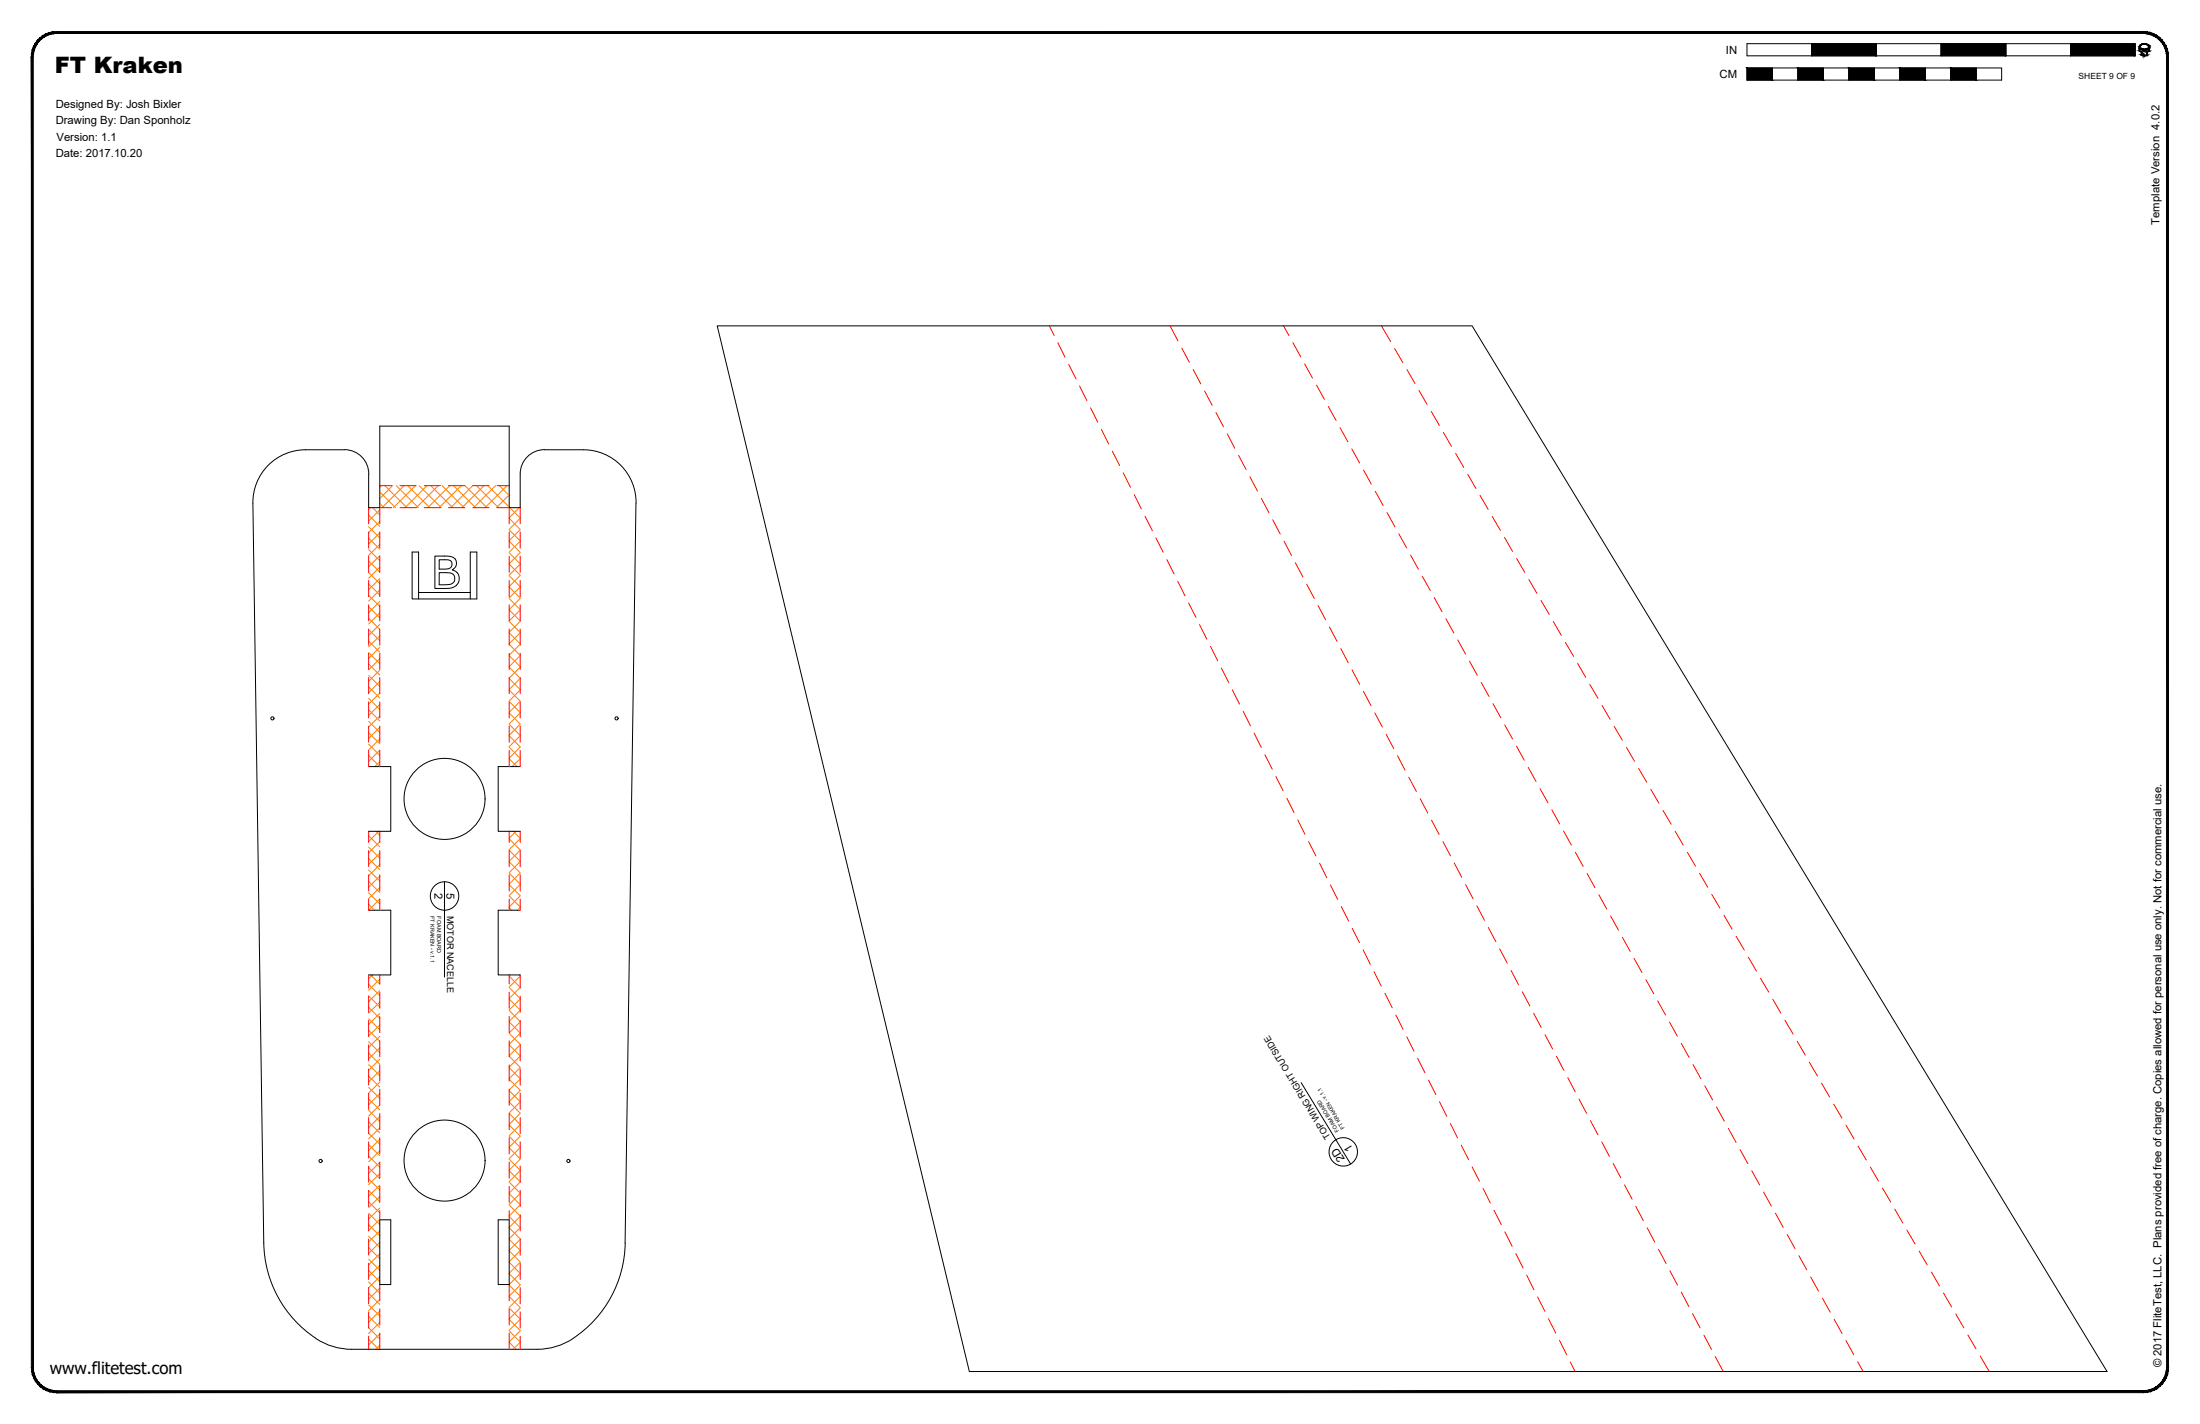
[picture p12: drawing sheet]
<svg xmlns="http://www.w3.org/2000/svg" width="864mm" height="559mm" viewBox="0 0 864 559" stroke-linecap="round" stroke-linejoin="round" font-family="sans-serif">
<!-- layer: 02 SCORE -->
<g fill="none" stroke="#f00" stroke-width=".39">
<path d="M411.9 127.9l1.9 3.7M415.2 134.5l2.9 5.7M459.3 127.9l3.1 5.9M463.9 136.6l3 5.6M503.9 127.9l2.1 3.8M507.5 134.5l3.1 5.5M542.3 127.9l3.6 6.1M547.5 136.8l3.1 5.5M419.5 143l2.9 5.7M423.8 151.5l2.9 5.7M468.4 145l3 5.6M472.8 153.4l3 5.6"/>
<path d="M512.1 142.8l3.1 5.6M516.8 151.1l3.1 5.6M521.4 159.5l3.1 5.5M552.3 145l3.1 5.5M557 153.2l3.2 5.5M428.1 160l2.8 5.7M432.4 168.5l2.8 5.7M436.6 177l2.9 5.7M477.3 161.9l3 5.6M481.8 170.3l2.9 5.6M486.2 178.7l3 5.6M526 167.8l3.1 5.6"/>
<path d="M530.6 176.1l3.1 5.6M561.8 161.5l3.2 5.5M566.6 169.7l3.2 5.5M571.4 177.9l3.2 5.5M144.7 199.2v6.4M149.1 190.6h4.7M153.8 199.2h-4.7v6.4M157 190.6h6.4M157 199.2h6.4M166.5 190.6h6.4M166.5 199.2h6.4M176.1 190.6h6.3"/>
<path d="M176.1 199.2h6.3M185.6 190.6h6.3M185.6 199.2h6.3M195.1 190.6h4.8M195.1 199.2h4.8v6.4M204.2 199.2v6.4M440.9 185.5l2.9 5.7M445.2 194.1l2.8 5.6M490.7 187.1l2.9 5.6M495.1 195.5l3 5.7M535.3 184.5l3 5.5M539.9 192.8l3 5.6"/>
<path d="M576.2 186.2l3.2 5.5M581 194.4l3.2 5.5M144.7 208.7v6.4M144.7 218.3v6.3M149.1 208.7v6.4M149.1 218.3v6.3M199.9 208.7v6.4M199.9 218.3v6.3M204.2 208.7v6.4M204.2 218.3v6.3M449.5 202.6l2.9 5.6M453.7 211.1l2.9 5.6"/>
<path d="M458.1 219.6l2.8 5.7M499.6 203.9l3 5.7M504 212.4l3 5.6M544.5 201.2l3.1 5.5M549.1 209.5l3.1 5.5M553.7 217.8l3.1 5.6M585.8 202.6l3.2 5.5M590.6 210.9l3.1 5.5M595.3 219.2l3.3 5.4M144.7 227.8v6.3M144.7 237.3v6.4M149.1 227.8v6.3"/>
<path d="M149.1 237.3v6.4M199.9 227.8v6.3M199.9 237.3v6.4M204.2 227.8v6.3M204.2 237.3v6.4M462.3 228.1l2.9 5.7M466.6 236.6l2.9 5.7M508.5 220.8l2.9 5.6M512.9 229.2l3 5.6M517.4 237.6l3 5.6M558.3 226.2l3.1 5.5M563 234.5l3.1 5.5"/>
<path d="M600.1 227.4l3.2 5.5M604.9 235.6l3.2 5.5M144.7 246.8v6.4M144.7 256.4v6.3M149.1 246.8v6.4M149.1 256.4v6.3M199.9 246.8v6.4M199.9 256.4v6.3M204.2 246.8v6.4M204.2 256.4v6.3M470.9 245.1l2.8 5.7M475.2 253.6l2.8 5.7"/>
<path d="M521.9 246.1l2.9 5.6M526.3 254.5l3 5.6M567.6 242.8l3.1 5.6M572.2 251.1l3.1 5.6M576.8 259.4l3.1 5.6M609.7 243.9l3.2 5.4M614.5 252.1l3.2 5.5M144.7 265.9v6.3M144.7 275.4v6.4M149.1 265.9v6.3M149.1 275.4v6.4M199.9 265.9v6.3"/>
<path d="M199.9 275.4v6.4M204.2 265.9v6.3M204.2 275.4v6.4M479.4 262.1l2.9 5.7M483.7 270.7l2.9 5.6M488 279.1l2.9 5.7M530.7 262.9l3 5.6M535.2 271.3l3 5.6M539.7 279.7l2.9 5.6M581.4 267.8l3.1 5.5M586.1 276.1l3 5.6M619.3 260.3l3.2 5.5"/>
<path d="M624.1 268.6l3.2 5.4M628.9 276.8l3.1 5.5M144.7 284.9v6.4M144.7 294.5v6.3M149.1 284.9v6.4M149.1 294.5v6.3M199.9 284.9v6.4M199.9 294.5v6.3M204.2 284.9v6.4M204.2 294.5v6.3M492.3 287.7l2.8 5.6M496.6 296.2l2.8 5.7"/>
<path d="M544.1 288.2l3 5.6M548.6 296.6l2.9 5.6M590.7 284.5l3 5.5M595.3 292.8l3.1 5.5M633.6 285l3.3 5.5M638.4 293.3l3.2 5.4M500.8 304.7l2.9 5.6M505.1 313.2l2.9 5.7M553 305l3 5.6M557.5 313.4l3 5.6M599.9 301.1l3.1 5.6M604.5 309.5l3.1 5.5"/>
<path d="M609.2 317.8l3.1 5.5M643.2 301.5l3.2 5.5M648 309.8l3.2 5.4M652.8 318l3.2 5.4M144.7 326.2v4.4M144.7 333.8v6.3M149.1 326.2v4.4M149.1 333.8v6.3M199.9 326.2v4.4M199.9 333.8v6.3M204.2 326.2v4.4M204.2 333.8v6.3"/>
<path d="M509.4 321.7l2.8 5.7M513.7 330.2l2.9 5.7M518 338.7l2.8 5.7M561.9 321.9l3 5.6M566.4 330.2l3 5.6M570.9 338.7l2.9 5.6M613.8 326.1l3.1 5.6M618.4 334.5l3.1 5.5M657.6 326.2l3.2 5.5M662.4 334.5l3.2 5.4M144.7 343.3v6.3M144.7 352.8v4.4"/>
<path d="M149.1 343.3v6.3M149.1 352.8v4.4M199.9 343.3v6.3M199.9 352.8v4.4M204.2 343.3v6.3M204.2 352.8v4.4M522.3 347.3l2.8 5.6M526.5 355.7l2.9 5.7M575.3 347.1l3 5.6M579.8 355.5l2.9 5.6M623 342.8l3.1 5.5M627.6 351.1l3.1 5.6"/>
<path d="M632.2 359.5l3.1 5.5M667.2 342.7l3.1 5.5M671.9 350.9l3.3 5.5M676.7 359.2l3.2 5.4M530.8 364.3l2.9 5.6M535.1 372.8l2.8 5.7M584.2 363.9l3 5.6M588.7 372.4l3 5.6M636.9 367.8l3 5.6M641.5 376.1l3 5.5M681.5 367.4l3.2 5.5M686.3 375.6l3.2 5.5"/>
<path d="M144.7 382.6v5.1M144.7 390.9v6.4M149.1 382.6v3.6M149.1 389.3v6.4M149.1 398.9v6.3M199.9 382.6v3.6M199.9 389.3v6.4M199.9 398.9v6.3M204.2 382.6v5.1M204.2 390.9v6.4M539.4 381.3l2.8 5.6M543.6 389.8l2.9 5.7"/>
<path d="M548 398.3l2.8 5.7M593.2 380.8l2.9 5.6M597.6 389.2l2.9 5.6M602 397.6l3 5.6M646.1 384.4l3.1 5.6M650.7 392.8l3.1 5.5M691.1 383.9l3.2 5.4M695.9 392.1l3.2 5.5M144.7 400.4v6.4M144.7 410v6.3M144.7 419.5v6.3M149.1 408.4v6.3"/>
<path d="M149.1 417.9v6.4M199.9 408.4v6.3M199.9 417.9v6.4M204.2 400.4v6.4M204.2 410v6.3M204.2 419.5v6.3M552.2 406.8l2.8 5.7M556.5 415.3l2.9 5.7M606.5 406l3 5.7M611 414.5l2.9 5.6M655.4 401.1l3 5.5M660 409.4l3.1 5.6"/>
<path d="M664.6 417.8l3.1 5.5M700.7 400.3l3.2 5.5M705.5 408.6l3.1 5.4M710.2 416.8l3.3 5.5M144.7 429v6.4M144.7 438.5v6.4M149.1 427.4v6.4M149.1 437v6.3M199.9 427.4v6.4M199.9 437v6.3M204.2 429v6.4M204.2 438.5v6.4"/>
<path d="M560.8 423.9l2.8 5.6M565.1 432.3l2.8 5.7M615.4 422.9l3 5.6M619.8 431.3l3 5.6M624.3 439.7l3 5.6M669.2 426.1l3.1 5.5M673.8 434.4l3.1 5.6M715 425l3.2 5.5M719.8 433.3l3.2 5.4M144.7 448.1v6.3M144.7 457.6v6.3M149.1 446.5v6.3"/>
<path d="M149.1 456v6.4M199.9 446.5v6.3M199.9 456v6.4M204.2 448.1v6.3M204.2 457.6v6.3M569.3 440.9l2.9 5.6M573.6 449.4l2.9 5.7M577.9 457.9l2.8 5.6M628.8 448.1l2.9 5.7M633.2 456.6l3 5.6M678.4 442.8l3.1 5.5M683 451.1l3.1 5.6"/>
<path d="M687.7 459.4l3 5.6M724.6 441.5l3.2 5.5M729.4 449.8l3.2 5.4M734.2 458l3.2 5.4M144.7 467.1v6.4M144.7 476.6v6.4M149.1 465.5v6.4M149.1 475.1v3.6M199.9 465.5v6.4M199.9 475.1v3.6M204.2 467.1v6.4M204.2 476.6v6.4"/>
<path d="M582.2 466.4l2.8 5.7M586.5 474.9l2.8 5.7M637.7 465l3 5.6M642.1 473.4l3 5.6M692.3 467.8l3 5.5M696.9 476.1l3.1 5.6M739 466.2l3.2 5.5M743.8 474.5l3.1 5.4M144.7 486.2v6.4M144.7 495.7v6.4M204.2 486.2v6.4M204.2 495.7v6.4"/>
<path d="M590.7 483.4l2.9 5.7M595 491.9l2.9 5.7M646.6 481.8l3 5.6M651 490.2l3 5.6M655.5 498.7l3 5.6M701.6 484.4l3 5.6M706.2 492.8l3 5.5M748.5 482.7l3.3 5.5M753.3 490.9l3.2 5.5M758.2 499.2l3.1 5.4M144.7 505.3v6.3M144.7 514.8v6.3"/>
<path d="M149.1 504.1v6.3M149.1 513.6v6.4M199.9 504.1v6.3M199.9 513.6v6.4M204.2 505.3v6.3M204.2 514.8v6.3M599.3 500.4l2.8 5.7M603.6 508.9l2.8 5.7M607.8 517.5l2.9 5.6M660 507.1l3 5.6M664.4 515.5l3 5.6M710.8 501.1l3.1 5.6"/>
<path d="M715.4 509.4l3.1 5.5M720 517.7l3.1 5.6M762.9 507.4l3.2 5.5M767.7 515.6l3.2 5.5M144.7 524.3v5.2M149.1 523.1v6.4M199.9 523.1v6.4M204.2 524.3v5.2M612.2 526l2.8 5.6M616.4 534.5l1.9 3.7M668.9 523.9l2.9 5.6M673.3 532.4l3.1 5.8"/>
<path d="M724.6 526.1l3.1 5.5M729.2 534.4l2.2 3.8M772.5 523.9l3.2 5.4M777.3 532.1l3.6 6.1"/>
</g>
<!-- layer: 01 CUT -->
<g fill="none" stroke="#000" stroke-width=".39">
<path d="M281.5 127.9h296.4l249.2 410.3h-446.6zM144.7 186v13.2h4.4v-32h50.8v32h4.3v-13.2M144.8 186a9.5 9.5 0 0 0-9.6-9.5h-15.3a20.7 20.7 0 0 0-20.6 21l4.2 290.3M204.2 186a9.5 9.5 0 0 1 9.5-9.5h15.3a20.7 20.7 0 0 1 20.7 21l-4.3 290.3M144.7 300.8h8.7v25.4h-8.7M204.2 300.8h-8.6v25.4h8.6M144.7 357.2h8.7v25.4h-8.7M204.2 357.2h-8.6v25.4h8.6M149.1 478.7h4.3v25.4h-4.3zM195.6 478.7h4.3v25.4h-4.3zM103.5 487.8a45.1 45.1 0 0 0 24.9 39.8 25.4 25.4 0 0 0 9.6 1.9M245.4 487.8a45.1 45.1 0 0 1-24.8 39.8 25.4 25.4 0 0 1-9.7 1.9h-72.9"/>
<circle cx="106.9" cy="281.9" r=".62"/>
<circle cx="242" cy="281.9" r=".62"/>
<circle cx="174.5" cy="313.5" r="15.9"/>
<circle cx="125.8" cy="455.6" r=".62"/>
<circle cx="174.5" cy="455.4" r="15.9"/>
<circle cx="223.1" cy="455.6" r=".62"/>
</g>
<!-- layer: 23 NOTES -->
<g fill="none" stroke="#000" stroke-width=".39">
<path d="M170.7 218.2h3.7a4.1 4.1 0 0 1 4.7 2.2 3 3 0 0 1-1.6 3.3 3.7 3.7 0 0 1 2.7 4.2 3.7 3.7 0 0 1-4.1 3h-5.4zM172.4 219.7h2.3a1.92 1.92 0 0 1 2.2 .4 1.92 1.92 0 0 1 .3 2.2l-1.1 .9-3.7 .1zM164.3 235v-18.4h-2.5v18.4h25.4v-18.4h-2.6v18.4M164.3 232.5h20.3M172.4 224.7h2.7a2.58 2.58 0 0 1 3.4 2.7 2.87 2.87 0 0 1-3.6 2.1h-2.5zM174.5 346.1v37.3M510.8 424.9l19.4 31.9"/>
<circle cx="174.5" cy="351.6" r="5.6"/>
<circle cx="527.3" cy="452" r="5.6"/>
</g>
<!-- layer: 06 CAVITY -->
<g fill="none" stroke="#ff7f00" stroke-width=".39">
<path d="M145.5 199.2l-.8 .8M146.3 199.2l2.8 2.8M149.1 197.5l1.7 1.7M149.1 193.1l6.1 6.1M149.6 190.6l-.5 .5M151.1 190.6l8.6 8.6M154.1 190.6l-5 5M155.6 190.6l8.6 8.6M158.6 190.6l-8.6 8.6M160 190.6l8.7 8.6M163.1 190.6l-8.7 8.6M164.6 190.6l8.6 8.6"/>
<path d="M167.6 190.6l-8.6 8.6M169.1 190.6l8.6 8.6M172.1 190.6l-8.7 8.6M173.5 190.6l8.7 8.6M176.6 190.6l-8.7 8.6M178.1 190.6l8.6 8.6M181 190.6l-8.6 8.6M182.5 190.6l8.7 8.6M185.5 190.6l-8.6 8.6M187 190.6l8.7 8.6M190 190.6l-8.6 8.6M191.5 190.6l8.4 8.4"/>
<path d="M194.5 190.6l-8.6 8.6M196 190.6l3.9 3.9M199 190.6l-8.6 8.6M199.9 194.2l-5 5M199.9 198.7l-.6 .5M200.1 199.2l4.1 4.1M203.9 199.2l-4 4M144.7 215.7l4.4 4.3M144.7 211.2l4.4 4.3M144.7 206.7l4.4 4.3M144.7 202.2l4.4 4.3M149.1 200.1l-4.4 4.3"/>
<path d="M149.1 204.6l-4.4 4.3M149.1 209.1l-4.4 4.3M149.1 213.6l-4.4 4.3M149.1 218.1l-4.4 4.3M199.9 216.9l4.3 4.3M199.9 212.4l4.3 4.3M199.9 208l4.3 4.3M199.9 203.4l4.3 4.4M204.2 203.4l-4.3 4.3M204.2 207.9l-4.3 4.3M204.2 212.4l-4.3 4.3M204.2 216.8l-4.3 4.4"/>
<path d="M144.7 238.1l4.4 4.3M144.7 233.6l4.4 4.4M144.7 229.1l4.4 4.4M144.7 224.7l4.4 4.3M144.7 220.2l4.4 4.3M149.1 236l-4.4 4.4M149.1 222.6l-4.4 4.3M149.1 227.1l-4.4 4.3M149.1 231.6l-4.4 4.3M199.9 221.4l4.3 4.3M199.9 239.4l4.3 4.3M199.9 234.9l4.3 4.3"/>
<path d="M199.9 230.4l4.3 4.3M199.9 225.9l4.3 4.3M204.2 221.3l-4.3 4.4M204.2 225.8l-4.3 4.4M204.2 230.3l-4.3 4.3M204.2 234.8l-4.3 4.4M204.2 239.3l-4.3 4.3M144.7 256.1l4.4 4.3M144.7 251.6l4.4 4.3M144.7 247.1l4.4 4.3M144.7 242.6l4.4 4.3M149.1 240.5l-4.4 4.4"/>
<path d="M149.1 245l-4.4 4.4M149.1 249.5l-4.4 4.3M149.1 254l-4.4 4.4M149.1 258.5l-4.4 4.3M199.9 257.3l4.3 4.3M199.9 252.8l4.3 4.4M199.9 248.3l4.3 4.3M199.9 243.9l4.3 4.3M204.2 243.8l-4.3 4.3M204.2 248.3l-4.3 4.3M204.2 252.8l-4.3 4.3M204.2 257.3l-4.3 4.3"/>
<path d="M144.7 278.5l4.4 4.4M144.7 274l4.4 4.4M144.7 269.6l4.4 4.3M144.7 265.1l4.4 4.3M144.7 260.6l4.4 4.3M149.1 263l-4.4 4.3M149.1 267.5l-4.4 4.3M149.1 272l-4.4 4.3M149.1 276.5l-4.4 4.3M199.9 279.8l4.3 4.3M199.9 275.3l4.3 4.3M199.9 270.8l4.3 4.3"/>
<path d="M199.9 266.3l4.3 4.3M199.9 261.8l4.3 4.3M204.2 270.8l-4.3 4.3M204.2 261.8l-4.3 4.3M204.2 266.2l-4.3 4.4M204.2 275.2l-4.3 4.3M204.2 279.7l-4.3 4.4M144.7 296.5l4.4 4.3M144.7 292l4.4 4.4M144.7 287.5l4.4 4.3M144.7 283.1l4.4 4.3M149.1 281l-4.4 4.3"/>
<path d="M149.1 285.4l-4.4 4.4M149.1 290l-4.4 4.3M149.1 294.4l-4.4 4.3M149.1 298.9l-2 1.9M199.9 297.7l3.1 3.1M199.9 293.2l4.3 4.4M199.9 288.8l4.3 4.3M199.9 284.3l4.3 4.3M204.2 284.2l-4.3 4.3M204.2 288.7l-4.3 4.3M204.2 293.2l-4.3 4.3M204.2 297.7l-3.2 3.1"/>
<path d="M144.7 336.9l4.4 4.4M144.7 332.4l4.4 4.3M144.7 328l4.4 4.3M147.5 326.2l1.6 1.6M148.7 326.2l-4 4M149.1 330.3l-4.4 4.4M149.1 334.9l-4.4 4.3M149.1 339.3l-4.4 4.3M199.9 338.2l4.3 4.3M199.9 333.7l4.3 4.3M199.9 329.2l4.3 4.3M201.4 326.2l2.8 2.8"/>
<path d="M202.6 326.2l-2.7 2.8M204.2 329.1l-4.3 4.3M204.2 333.6l-4.3 4.3M204.2 338.1l-4.3 4.3M144.7 354.9l2.3 2.3M144.7 350.4l4.4 4.3M144.7 345.9l4.4 4.3M144.7 341.4l4.4 4.3M149.1 343.8l-4.4 4.4M149.1 348.3l-4.4 4.3M149.1 352.8l-4.4 4.3M199.9 356.1l1 1.1"/>
<path d="M199.9 351.6l4.3 4.3M199.9 347.2l4.3 4.3M199.9 342.6l4.3 4.4M204.2 342.6l-4.3 4.3M204.2 347.1l-4.3 4.3M204.2 351.6l-4.3 4.3M204.2 356.1l-1.1 1.1M144.7 399.8l4.4 4.3M144.7 395.3l4.4 4.3M144.7 390.8l4.4 4.3M144.7 386.3l4.4 4.3M145.5 382.6l3.6 3.6"/>
<path d="M146.3 382.6l-1.6 1.5M149.1 384.3l-4.4 4.3M149.1 388.7l-4.4 4.3M149.1 393.2l-4.4 4.4M149.1 397.7l-4.4 4.3M199.9 396.5l4.3 4.3M199.9 392.1l4.3 4.3M199.9 387.5l4.3 4.4M199.9 383.1l4.3 4.3M200.1 382.6l-.2 .2M203.9 382.6l.3 .3M204.2 383l-4.3 4.3"/>
<path d="M204.2 387.5l-4.3 4.3M204.2 392l-4.3 4.3M204.2 396.5l-4.3 4.3M144.7 417.8l4.4 4.3M144.7 413.3l4.4 4.3M144.7 408.8l4.4 4.3M144.7 404.3l4.4 4.3M149.1 402.2l-4.4 4.3M149.1 406.7l-4.4 4.3M149.1 411.2l-4.4 4.3M149.1 415.7l-4.4 4.3M199.9 419l4.3 4.3"/>
<path d="M199.9 414.5l4.3 4.3M199.9 410l4.3 4.3M199.9 405.5l4.3 4.3M199.9 401l4.3 4.4M204.2 401l-4.3 4.3M204.2 405.5l-4.3 4.3M204.2 410l-4.3 4.3M204.2 414.4l-4.3 4.3M204.2 418.9l-4.3 4.4M144.7 435.7l4.4 4.3M144.7 431.2l4.4 4.4M144.7 426.7l4.4 4.4"/>
<path d="M144.7 422.3l4.4 4.3M149.1 420.2l-4.4 4.3M149.1 424.7l-4.4 4.3M149.1 429.2l-4.4 4.3M149.1 433.6l-4.4 4.3M149.1 438.1l-4.4 4.4M199.9 437l4.3 4.3M199.9 432.5l4.3 4.3M199.9 428l4.3 4.3M199.9 423.5l4.3 4.3M204.2 423.4l-4.3 4.3M204.2 427.9l-4.3 4.3"/>
<path d="M204.2 432.4l-4.3 4.3M204.2 436.9l-4.3 4.3M144.7 458.2l4.4 4.3M144.7 453.7l4.4 4.3M144.7 449.2l4.4 4.3M144.7 444.7l4.4 4.3M144.7 440.2l4.4 4.3M149.1 442.6l-4.4 4.3M149.1 447.1l-4.4 4.3M149.1 451.6l-4.4 4.3M149.1 456.1l-4.4 4.3M199.9 459.4l4.3 4.3"/>
<path d="M199.9 454.9l4.3 4.3M199.9 450.4l4.3 4.4M199.9 445.9l4.3 4.4M199.9 441.5l4.3 4.3M204.2 441.4l-4.3 4.3M204.2 445.9l-4.3 4.3M204.2 450.4l-4.3 4.3M204.2 454.9l-4.3 4.3M204.2 459.3l-4.3 4.4M144.7 476.1l4.4 4.4M144.7 471.6l4.4 4.3M144.7 467.2l4.4 4.3"/>
<path d="M144.7 462.7l4.4 4.3M149.1 460.6l-4.4 4.3M149.1 465.1l-4.4 4.3M149.1 469.5l-4.4 4.4M149.1 474.1l-4.4 4.3M149.1 478.5l-4.4 4.4M199.9 477.4l4.3 4.3M199.9 472.9l4.3 4.3M199.9 468.4l4.3 4.3M199.9 463.9l4.3 4.3M204.2 472.8l-4.3 4.3M204.2 463.8l-4.3 4.4"/>
<path d="M204.2 468.3l-4.3 4.4M204.2 477.3l-4.3 4.4M144.7 498.6l4.4 4.3M144.7 494.1l4.4 4.3M144.7 489.6l4.4 4.3M144.7 485.1l4.4 4.3M144.7 480.6l4.4 4.3M149.1 483l-4.4 4.4M149.1 487.5l-4.4 4.4M149.1 492l-4.4 4.3M149.1 496.5l-4.4 4.4M199.9 499.8l4.3 4.3"/>
<path d="M199.9 495.3l4.3 4.4M199.9 490.8l4.3 4.3M199.9 486.4l4.3 4.3M199.9 481.9l4.3 4.3M204.2 481.8l-4.3 4.3M204.2 486.3l-4.3 4.3M204.2 490.8l-4.3 4.3M204.2 495.3l-4.3 4.3M204.2 499.8l-4.3 4.3M144.7 516.5l4.4 4.4M144.7 512.1l4.4 4.3M144.7 507.6l4.4 4.3"/>
<path d="M144.7 503.1l4.4 4.3M149.1 501l-4.4 4.3M149.1 505.5l-4.4 4.3M149.1 510l-4.4 4.3M149.1 514.5l-4.4 4.3M149.1 519l-4.4 4.3M199.9 517.8l4.3 4.3M199.9 513.3l4.3 4.3M199.9 508.8l4.3 4.3M199.9 504.3l4.3 4.3M204.2 504.3l-4.3 4.3M204.2 508.7l-4.3 4.4"/>
<path d="M204.2 513.3l-4.3 4.3M204.2 517.7l-4.3 4.3M144.7 525.6l4 3.9M144.7 521l4.4 4.4M149.1 523.5l-4.4 4.3M149.1 527.9l-1.6 1.6M199.9 526.8l2.7 2.7M199.9 522.3l4.3 4.3M204.2 522.2l-4.3 4.4M204.2 526.7l-2.8 2.8"/>
</g>
<!-- layer: 21 FULL-SIZE -->
<path d="M685.8 17.1h25.4v4.8h-25.4zM711.2 17.1h25.4v4.8h-25.4zM736.6 17.1h25.4v4.8h-25.4zM762 17.1h25.4v4.8h-25.4zM787.4 17.1h25.4v4.8h-25.4zM812.8 17.1h25.4v4.8h-25.4zM840.1 18.8l1.3 .4 .2 .3 1.9-.7v.3l-1.7 1.2-1.7-1.2zM843.7 20v-1.3a1.98 1.98 0 0 0-1.9-1.5 1.98 1.98 0 0 0-1.9 1.5l-.1 1.3 .9 .3v1.2l.3-.5v.6l.4 .1 .1-.4 .2 .5v-.3l.1 .3 1-.3v-1.2l1-.3v-1.3a2.07 2.07 0 0 0-2-1.6 2.07 2.07 0 0 0-2 1.6v1.3l.8 .3v1.3l1.2 .3 1.1-.3v-1.3M685.8 26.7h9.9v4.7h10.1v-4.7h9.9v4.7h10.1v-4.7h10v4.7h10v-4.7h10v4.7h9.9v-4.7h10.1v4.7h9.9v-4.7h-9.9v4.7h-10.1v-4.7h-9.9v4.7h-10v-4.7h-10v4.7h-10v-4.7h-10.1v4.7h-9.9v-4.7h-10.1v4.7h-9.9zM841.1 21.7v-.5l.1 .5" fill="none" stroke="#000" stroke-width=".39"/>
<g fill="#000" stroke="#000" stroke-width=".39">
<path d="M840.1 18.8l1.1 .3h-1.1zM840.4 17.6l-.2 .1zM840.7 19.5h2.1l-1 .8zM841.4 17.2h.7zM842.4 19.1l1.1-.3v.3zM843.5 20h.3zM841.4 21.8h.7zM842.5 21.6h.4zM842.8 20.3h.3z"/>
<path d="M20.8 12.5l1.4-.1v.7zM20.8 12.5l.1 .7 1.3-.1zM19.4 12.8l1.4-.3 .1 .7zM19.4 12.8l.2 .7 1.3-.3zM18.1 13.3l1.3-.5 .2 .7zM18.1 13.3l.3 .7 1.2-.5zM16.9 13.9l1.2-.6 .3 .7zM16.9 13.9l.4 .7 1.1-.6zM15.7 14.8l1.2-.9 .4 .7zM15.7 14.8l.5 .6 1.1-.8zM15.7 14.8l.5 .6-1.5 .4zM14.7 15.8l.6 .5 .9-.9zM14.7 15.8l.6 .5-1.4 .6zM13.9 16.9l.6 .4 .8-1zM13.9 16.9l.6 .4-1.3 .9zM13.2 18.2l.7 .3 .6-1.2zM13.2 18.2l.7 .3-1.2 1zM12.7 19.5l.7 .2 .5-1.2zM12.7 19.5l.7 .2-1 1.2zM13.4 19.7l-1 1.2 .7 .1zM12.4 20.9l.7 .1-.8 1.3zM13.1 21l-.8 1.3h.7z"/>
<path d="M711.2 17.1l25.4 4.8v-4.8zM711.2 17.1l25.4 4.8h-25.4z"/>
<path d="M762 17.1l25.4 4.8v-4.8zM762 17.1l25.4 4.8h-25.4z"/>
<path d="M812.8 17.1l25.4 4.8v-4.8zM812.8 17.1l25.4 4.8h-25.4z"/>
<path d="M839.8 18.7v1.3zM839.8 18.7v1.3z"/>
<path d="M839.8 20h.2zM839.8 20h.2z"/>
<path d="M839.8 18.4v.3zM839.8 18.4v.3z"/>
<path d="M839.9 18.2v.2zM839.9 18.2l-.1 .2z"/>
<path d="M840.7 17.4h.2zM840.5 17.5l.2-.1z"/>
<path d="M840.1 19.1l1.3 .1zM840.1 19.1l1.3 .1z"/>
<path d="M840.9 17.3h.4zM840.7 17.4l.2-.1zM840.7 17.4h.2zM840.7 17.4h.2z"/>
<path d="M22.2 13.1h819.2v-.7zM22.2 12.4h819.2l-819.2 .7z"/>
<path d="M840.2 19.2l1.2 .1zM840.2 19.2l1.2 .1z"/>
<path d="M840.4 19.3l1.2 .2zM840.4 19.3l1.2 .2z"/>
<path d="M841 17.2h.5zM840.9 17.3h.4z"/>
<path d="M841.1 17.2h.5zM841 17.2h.5z"/>
<path d="M841.4 17.2h1.1zM841.1 17.2h1.4z"/>
<path d="M842 17.2h.5zM842 17.2h.5z"/>
<path d="M842 17.2l.6 .1zM842 17.2l.6 .1z"/>
<path d="M842.3 17.3l.5 .1zM842.3 17.3l.5 .1z"/>
<path d="M842.6 17.4h.3zM842.6 17.4h.3z"/>
<path d="M842.6 17.4l.5 .1zM842.6 17.4l.5 .1z"/>
<path d="M842.9 17.5l.3 .1zM842.9 17.5l.3 .1z"/>
<path d="M842.1 19.3l.7 .2 .3-.2zM842.1 19.3l.7 .2h-.8z"/>
<path d="M843 17.6l.3 .1zM843 17.6l.3 .1z"/>
<path d="M843.2 17.7l.2 .1zM843.2 17.7l.2 .1z"/>
<path d="M842.1 19.2h1.3zM842.1 19.2l1 .1z"/>
<path d="M843.3 17.8l.2 .1zM843.3 17.8l.2 .1z"/>
<path d="M842.4 19.1h1.1zM842.1 19.2h1.3z"/>
<path d="M843.4 17.9l.2 .2zM843.4 17.9l.2 .2z"/>
<path d="M843.6 18.2l.1 .2zM843.6 18.2l.1 .2z"/>
<path d="M843.7 18.4l.1 .3zM843.7 18.4l.1 .3z"/>
<path d="M843.7 18.7l.1 1.3zM843.7 18.7l.1 1.3z"/>
<path d="M12.3 22.3l.7 514.3v-514.3zM12.3 22.3l.7 514.3h-.7z"/>
<path d="M685.8 26.7l9.9 4.7v-4.7zM685.8 26.7l9.9 4.7h-9.9z"/>
<path d="M705.8 26.7l9.9 4.7v-4.7zM705.8 26.7l9.9 4.7h-9.9z"/>
<path d="M725.8 26.7l10 4.7v-4.7zM725.8 26.7l10 4.7h-10z"/>
<path d="M745.8 26.7l10 4.7v-4.7zM745.8 26.7l10 4.7h-10z"/>
<path d="M765.7 26.7l10.1 4.7v-4.7zM765.7 26.7l10.1 4.7h-10.1z"/>
<path d="M839.8 20l.9 .3zM839.8 20l.9 .3z"/>
<path d="M840.4 20.3h.3zM840.4 20.3h.3z"/>
<path d="M840.6 20.3l.1 1.2zM840.6 20.3l.1 1.2z"/>
<path d="M840.6 21.5l.2 .1zM840.6 21.5l.2 .1z"/>
<path d="M840.8 21l.2 .5zM840.8 21l.2 .5z"/>
<path d="M840.6 21.6h.4zM840.6 21.6h.4zM840.6 21.6h.4zM840.6 21.6h.4z"/>
<path d="M840.6 21.6h.4zM840.6 21.6h.4z"/>
<path d="M840.6 21.6l.5 .1zM840.6 21.6l.5 .1z"/>
<path d="M841.1 21.2l.1 .4zM841.1 21.2l.1 .4z"/>
<path d="M840.7 21.7h.5zM840.7 21.7h.5z"/>
<path d="M840.9 21.7h.5zM840.9 21.7h.5z"/>
<path d="M841.4 21.3l.1 .4zM841.4 21.3l.1 .4z"/>
<path d="M841 21.7l.5 .1zM841 21.7l.5 .1z"/>
<path d="M841.1 21.8h.6zM841.1 21.8h.6z"/>
<path d="M841.7 21.5l.1 .3zM841.7 21.5l.1 .3z"/>
<path d="M841.3 21.8h.5zM841.3 21.8h.5z"/>
<path d="M841.9 21.8h.3zM841.8 21.8h.3z"/>
<path d="M842.8 20.3l.1 1.2zM842.8 20.3l.1 1.2z"/>
<path d="M842.2 21.8l.7-.2zM841.9 21.8l.6-.2z"/>
<path d="M843.1 20.3l.7-.3zM842.8 20.3l.7-.3z"/>
<path d="M851.1 20.9l.1 1.4h-.7zM850.4 21l.1 1.3 .6-1.4zM850.8 19.5l.3 1.4-.7 .1zM850.1 19.7l.3 1.3 .4-1.5zM850.3 18.2l.5 1.3-.7 .2zM849.6 18.5l.5 1.2 .2-1.5zM849.6 16.9l.7 1.3-.7 .3zM849 17.3l.6 1.2v-1.6zM848.8 15.8l.8 1.1-.6 .4zM848.3 16.3l.7 1-.2-1.5zM847.8 14.8l1 1-.5 .5zM847.8 14.8l-.5 .6 1 .9zM846.7 13.9l1.1 .9-.5 .6zM846.7 13.9l-.4 .7 1 .8zM845.4 13.3l1.3 .6-.4 .7zM845.4 13.3l-.3 .7 1.2 .6zM844.1 12.8l1.3 .5-.3 .7zM844.1 12.8l-.2 .7 1.2 .5zM842.7 12.5l1.4 .3-.2 .7zM842.7 12.5l-.1 .7 1.3 .3zM841.4 12.4l1.3 .1-.1 .7zM841.4 12.4v.7l1.2 .1z"/>
<path d="M12.3 536.6h.7l-.6 1.4zM13 536.6l-.6 1.4 .7-.1zM12.4 538l.7-.1-.4 1.5zM13.1 537.9l-.4 1.5 .7-.2zM12.7 539.4l.7-.2-.2 1.5zM13.4 539.2l-.2 1.5 .7-.3zM13.2 540.7l.7-.3v1.5zM13.9 540.4v1.5l.6-.4zM13.9 541.9l.6-.4 .2 1.6zM14.5 541.5l.2 1.6 .6-.5zM14.7 543.1l.6-.5 .4 1.5zM15.3 542.6l.4 1.5 .5-.6zM16.2 543.5l.7 1.5-1.2-.9zM16.2 543.5l.7 1.5 .4-.7zM17.3 544.3l.8 1.3-1.2-.6zM17.3 544.3l.8 1.3 .3-.7zM18.4 544.9l1 1.2-1.3-.5zM18.4 544.9l1 1.2 .2-.7zM19.6 545.4l1.2 1-1.4-.3zM19.6 545.4l1.2 1 .1-.7zM20.9 545.7l1.3 .8-1.4-.1zM20.9 545.7l1.3 .8v-.7z"/>
<path d="M850.5 22.3v514.3h.7zM850.5 22.3h.7v514.3z"/>
<path d="M22.2 545.8v.7l819.2-.7zM22.2 546.5l819.2-.7v.7z"/>
<path d="M841.4 545.8l1.3 .6-1.3 .1zM841.4 545.8l1.3 .6-.1-.7zM842.6 545.7l1.5 .4-1.4 .3zM842.6 545.7l1.5 .4-.2-.7zM843.9 545.4l1.5 .2-1.3 .5zM843.9 545.4l1.5 .2-.3-.7zM845.1 544.9l1.6 .1-1.3 .6zM845.1 544.9l1.6 .1-.4-.7zM846.3 544.3l1.5-.2-1.1 .9zM846.3 544.3l1.5-.2-.5-.6zM847.3 543.5l1.5-.4-1 1zM847.3 543.5l1.5-.4-.5-.5zM848.3 542.6l1.3-.7-.8 1.2zM849 541.5l-.7 1.1 1.3-.7zM849 541.5l1.3-.8-.7 1.2zM849.6 540.4l-.6 1.1 1.3-.8zM849.6 540.4l1.2-1-.5 1.3zM850.1 539.2l-.5 1.2 1.2-1zM851.1 538l-.3 1.4-.7-.2zM850.4 537.9l-.3 1.3 1-1.2zM851.2 536.6l-.1 1.4-.7-.1zM850.5 536.6l-.1 1.3 .8-1.3z"/>
</g>
<text font-size="8.9" x="21.5" y="28.6">FT Kraken</text>
<text font-size="6.6" x="19.5" y="539.1">www.flitetest.com</text>
<g font-size="4.4">
<text x="677.5" y="21.1">IN</text>
<text x="675" y="30.6">CM</text>
<text x="21.9" y="42.4">Designed By: Josh Bixler</text>
<text x="21.9" y="48.8">Drawing By: Dan Sponholz</text>
<text x="22.2" y="55.1">Version: 1.1</text>
<text x="21.9" y="61.5">Date: 2017.10.20</text>
<text x="847.7" y="88.2" transform="rotate(-90 847.7 88.2)">Template Version 4.0.2</text>
<text x="170.5" y="350.4" transform="rotate(90 170.5 350.4)">2</text>
<text x="175.3" y="350.4" transform="rotate(90 175.3 350.4)">5</text>
<text x="528.1" y="454.9" transform="rotate(-121 528.1 454.9)">2D</text>
<text x="531.3" y="451" transform="rotate(-122 531.3 451)">1</text>
<text x="848.5" y="536.6" transform="rotate(-90 848.5 536.6)">© 2017 FliteTest, LLC. Plans provided free of charge. Copies allowed for personal use only. Not for commercial use.</text>
</g>
<g font-size="3.5">
<text x="175.6" y="359.3" transform="rotate(90 175.6 359.3)">MOTOR NACELLE</text>
<text x="522.4" y="446.1" transform="rotate(-121 522.4 446.1)">TOP WING RIGHT OUTSIDE</text>
</g>
<text font-size="3.3" x="816" y="31.1">SHEET 9 OF 9</text>
<g font-size="2.1">
<text x="169" y="359.4" transform="rotate(90 169 359.4)">FT KRAKEN - v.1.1</text>
<text x="171.6" y="359.6" transform="rotate(90 171.6 359.6)">FOAM BOARD</text>
<text x="525.7" y="443.8" transform="rotate(-121 525.7 443.8)">FOAM BOARD</text>
<text x="527.9" y="442.6" transform="rotate(-121 527.9 442.6)">FT KRAKEN - v.1.1</text>
</g>
</svg>
